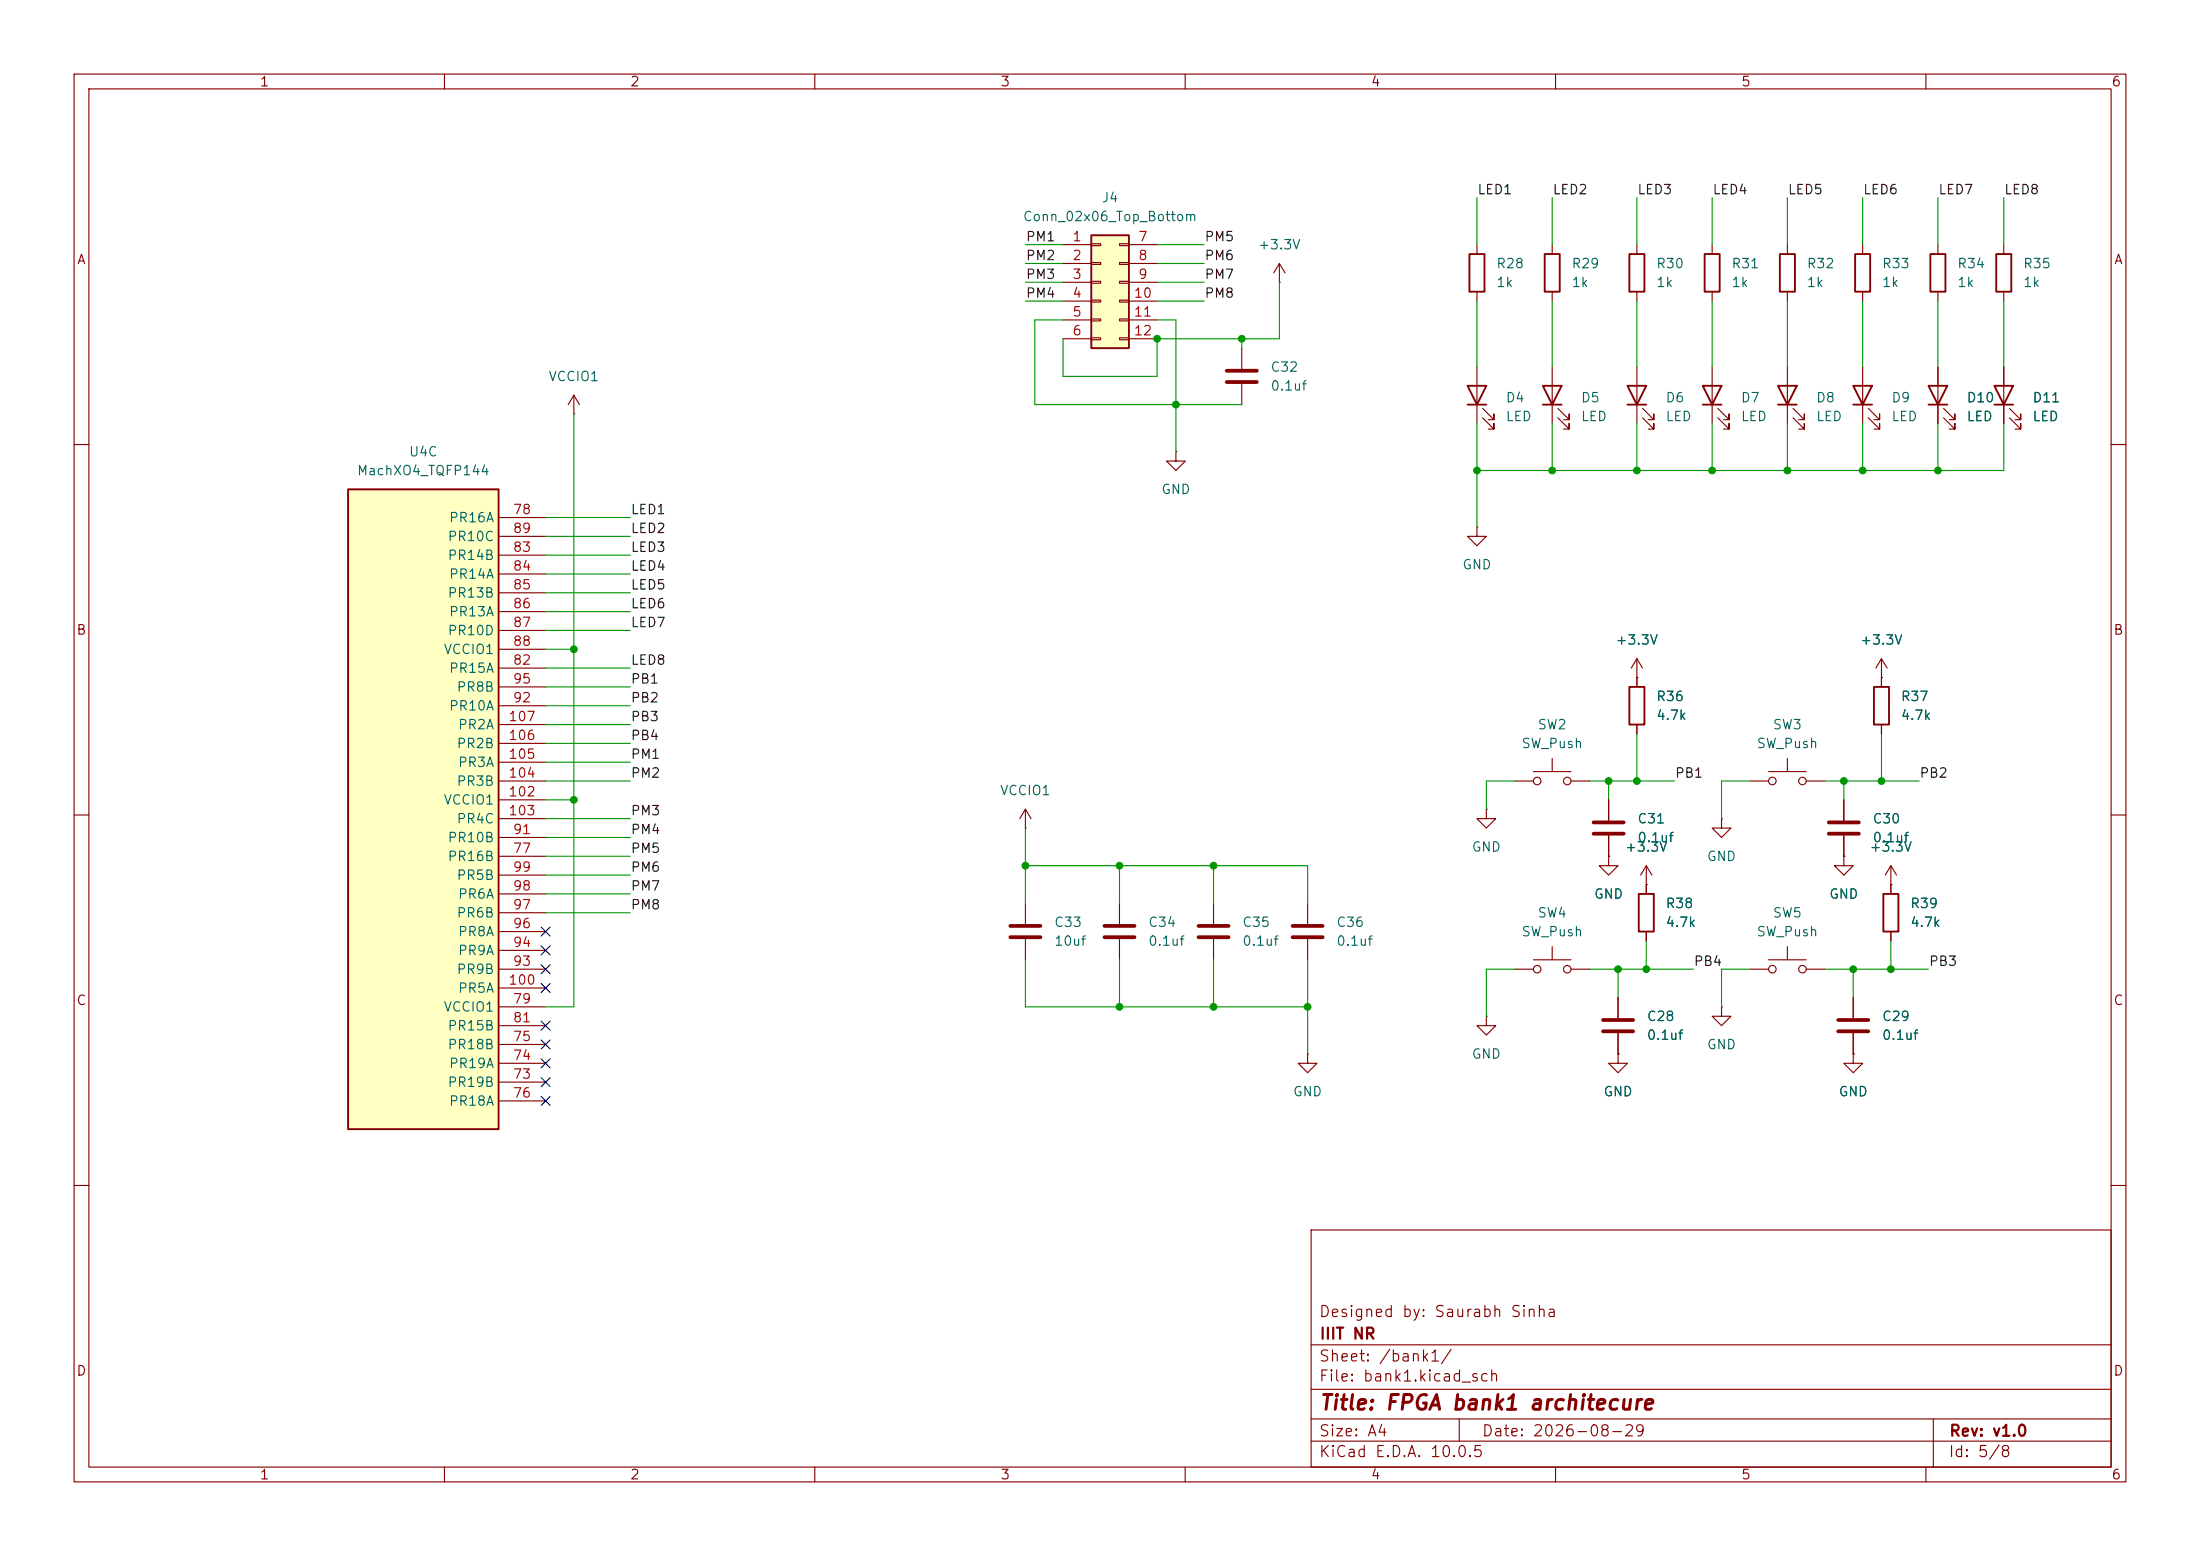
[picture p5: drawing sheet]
<svg xmlns="http://www.w3.org/2000/svg" width="297mm" height="210mm" viewBox="0 0 297 210" stroke-linecap="round" stroke-linejoin="round" font-family="sans-serif">
<g fill="none" stroke="#840000" stroke-width=".15">
<path d="M10 10h277v190h-277zM12 12h273v186h-273zM60 10v2M110 10v2M160 10v2M210 10v2M260 10v2M77.5 55.9h.1M77.5 53.3l-.8 1.3M77.5 53.3l.7 1.3M77.5 53.3v2.6M199.4 49.5v7.7"/>
<path d="M200.2 56.4l1.5 1.5v-.7v.7h-.8M200.2 55.1l1.5 1.5v-.7v.7h-.8M209.5 49.5v7.7M210.3 56.4l1.5 1.5v-.7v.7h-.7M210.3 55.1l1.5 1.5v-.7v.7h-.7M10 60h2M199.4 71.1v1.3h1.3l-1.3 1.3-1.3-1.3h1.3M199.4 71.1h.1M285 60h2M221 91.4h.1M221 88.9v3.8M221 97.8v1.3"/>
<path d="M221 88.9l-.8 1.3M221 88.9l.7 1.3M254 91.4h.1M254 88.9v3.8M254 97.8v1.3M254 88.9l-.8 1.3M254 88.9l.8 1.3M10 110h2M138.4 111.8h.1M138.4 109.2l-.7 1.3M138.4 109.2l.8 1.3M138.4 109.2v2.6"/>
<path d="M204.5 105.4h2.5M207 104.1h5.1M209.5 102.4v1.7M212.1 105.4h2.5M236.2 105.4h2.6M238.8 104.1h5M241.3 102.4v1.7M243.8 105.4h2.6M248.9 115.6v1.2h1.3l-1.3 1.3-1.3-1.3h1.3M248.9 115.6h.1M248.9 108v2.7M248.9 112.8v2.8"/>
<path d="M255.3 119.4h.1M255.3 116.8v3.9M255.3 116.8l-.8 1.3M255.3 116.8l.7 1.3M285 110h2M151.1 121.9v2.8M151.1 126.7v2.8M218.4 134.6v2.8M218.4 139.4v2.8M236.2 130.8h2.6M238.8 129.5h5M241.3 127.8v1.7"/>
<path d="M243.8 130.8h2.6M255.3 125.7v1.3M10 160h2M177 166h108v32h-108zM285 160h2M60 198v2M110 198v2M160 198v2M177 194.5h108M177 191.5h108M177 187.5h108M177 181.5h108"/>
<path d="M197 191.5v3M210 198v2M260 198v2M261 191.5v6.5"/>
<circle cx="207.5" cy="105.4" r=".51"/>
<circle cx="211.6" cy="105.4" r=".51"/>
<circle cx="239.3" cy="105.4" r=".51"/>
<circle cx="243.3" cy="105.4" r=".51"/>
<circle cx="239.3" cy="130.8" r=".51"/>
<circle cx="243.3" cy="130.8" r=".51"/>
</g>
<path d="M198.1 52.1h2.6l-1.3 2.5zM198.1 54.6h2.6M208.3 52.1h2.5l-1.3 2.5zM208.3 54.6h2.5M220 92.7h2v5.1h-2zM253 92.7h2v5.1h-2zM254.3 120.7h2v5h-2z" fill="none" stroke="#840000" stroke-width=".25"/>
<path d="M246.9 111h4.1M246.9 112.5h4.1M149.1 125h4.1M149.1 126.5h4.1M216.4 137.7h4.1M216.4 139.2h4.1" fill="none" stroke="#840000" stroke-width=".51"/>
<path d="M47 66h20.3v86.4h-20.3z" fill="#ffffc2"/>
<g fill="none" stroke="#840000" stroke-width=".25">
<path d="M198.4 34.3h2v5.1h-2zM208.5 34.3h2.1v5.1h-2.1zM220 34.3h2v5.1h-2zM230.1 34.3h2.1v5.1h-2.1zM240.3 34.3h2v5.1h-2zM250.4 34.3h2.1v5.1h-2.1zM260.6 34.3h2v5.1h-2zM269.5 34.3h2v5.1h-2zM219.7 52.1h2.5l-1.2 2.5zM219.7 54.6h2.5M229.9 52.1h2.5l-1.3 2.5zM229.9 54.6h2.5"/>
<path d="M240 52.1h2.6l-1.3 2.5zM240 54.6h2.6M250.2 52.1h2.5l-1.2 2.5zM250.2 54.6h2.5M260.3 52.1h2.6l-1.3 2.5zM260.3 54.6h2.6M269.2 52.1h2.6l-1.3 2.5zM269.2 54.6h2.6M47 66h20.3v86.4h-20.3z"/>
</g>
<g fill="none" stroke="#840000" stroke-width=".15">
<path d="M199.4 33v1.3M199.4 39.4v1.2M209.5 33v1.3M209.5 39.4v1.2M221 33v1.3M221 39.4v1.2M231.1 33v1.3M231.1 39.4v1.2M241.3 33v1.3M241.3 39.4v1.2M251.5 33v1.3M251.5 39.4v1.2"/>
<path d="M261.6 33v1.3M261.6 39.4v1.2M270.5 33v1.3M270.5 39.4v1.2M221 49.5v7.7M221.7 56.4l1.6 1.5v-.7v.7h-.8M221.7 55.1l1.6 1.5v-.7v.7h-.8M231.1 49.5v7.7M231.9 56.4l1.5 1.5v-.7v.7h-.7M231.9 55.1l1.5 1.5v-.7v.7h-.7M241.3 49.5v7.7M242.1 56.4l1.5 1.5v-.7v.7h-.8"/>
<path d="M242.1 55.1l1.5 1.5v-.7v.7h-.8M251.5 49.5v7.7M252.2 56.4l1.5 1.5v-.7v.7h-.7M252.2 55.1l1.5 1.5v-.7v.7h-.7M261.6 49.5v7.7M262.4 56.4l1.5 1.5v-.7v.7h-.8M262.4 55.1l1.5 1.5v-.7v.7h-.8M270.5 49.5v7.7M271.3 56.4l1.5 1.5v-.7v.7h-.8M271.3 55.1l1.5 1.5v-.7v.7h-.8M67.3 69.9h6.4M67.3 74.9h6.4"/>
<path d="M67.3 77.5h6.4M67.3 72.4h6.4M158.7 61v1.2h1.3l-1.3 1.3-1.2-1.3h1.2M158.7 61h.1M67.3 90.2h6.4M67.3 80h6.4M67.3 82.6h6.4M67.3 85.1h6.4M67.3 87.6h6.4M67.3 95.3h6.4M67.3 92.7h6.4M67.3 97.8h6.4"/>
<path d="M67.3 115.6h6.4M67.3 113h6.4M67.3 118.1h6.4M67.3 108h6.4M67.3 110.5h6.4M67.3 105.4h6.4M67.3 102.9h6.4M67.3 100.3h6.4M222.2 119.4h.1M222.2 116.8l-.7 1.3M222.2 116.8l.8 1.3M222.2 116.8v2.6"/>
<path d="M67.3 135.9h6.4M67.3 138.4h6.4M67.3 130.8h6.4M67.3 128.3h6.4M67.3 125.7h6.4M67.3 123.2h6.4M67.3 120.7h6.4M67.3 133.4h6.4M138.4 121.9v2.8M138.4 126.7v2.8M163.8 121.9v2.8M163.8 126.7v2.8"/>
<path d="M250.2 134.6v2.8M250.2 139.4v2.8M67.3 146.1h6.4M67.3 143.5h6.4M67.3 141h6.4M67.3 148.6h6.4M250.2 142.2v1.3h1.3l-1.3 1.3-1.3-1.3h1.3M250.2 142.2h.1"/>
</g>
<path d="M136.4 125h4.1M136.4 126.5h4.1M161.8 125h4.1M161.8 126.5h4.1M248.2 137.7h4M248.2 139.2h4" fill="none" stroke="#840000" stroke-width=".51"/>
<path d="M147.3 31.8h5.1v15.2h-5.1z" fill="#ffffc2"/>
<path d="M147.3 31.8h5.1v15.2h-5.1zM221.2 120.7h2.1v5h-2.1z" fill="none" stroke="#840000" stroke-width=".25"/>
<g fill="none" stroke="#840000" stroke-width=".15">
<path d="M143.5 33h3.8M143.5 35.6h3.8M143.5 38.1h3.8M147.3 32.9h1.3v.2h-1.3zM147.3 35.4h1.3v.3h-1.3zM147.3 38h1.3v.2h-1.3zM151.1 32.9h1.3v.2h-1.3zM151.1 35.4h1.3v.3h-1.3zM151.1 38h1.3v.2h-1.3zM152.4 33h3.8M152.4 35.6h3.8M152.4 38.1h3.8"/>
<path d="M172.7 38.1h.1M172.7 35.6l-.7 1.2M172.7 35.6l.8 1.2M172.7 35.6v2.5M143.5 40.6h3.8M143.5 43.2h3.8M143.5 45.7h3.8M147.3 40.5h1.3v.3h-1.3zM147.3 43.1h1.3v.2h-1.3zM147.3 45.6h1.3v.2h-1.3zM151.1 40.5h1.3v.3h-1.3zM151.1 43.1h1.3v.2h-1.3z"/>
<path d="M151.1 45.6h1.3v.2h-1.3zM152.4 40.6h3.8M152.4 43.2h3.8M152.4 45.7h3.8M167.6 47v2.8M167.6 51.8v2.8M261.6 49.5v2.6M261.6 54.6v2.6M270.5 49.5v2.6M270.5 54.6v2.6M221 91.4h.1M221 91.4v1.3"/>
<path d="M221 97.8v1.3M254 91.4h.1M254 91.4v1.3M254 97.8v1.3M200.7 109.2v1.3h1.2l-1.2 1.3-1.3-1.3h1.3M200.7 109.2h.1M217.2 115.6v1.2h1.2l-1.2 1.3-1.3-1.3h1.3M217.2 115.6h.1M217.2 108v2.7M217.2 112.8v2.8M222.2 119.4h.1M222.2 119.4v1.3"/>
<path d="M232.4 110.5v1.3h1.3l-1.3 1.2-1.3-1.2h1.3M232.4 110.5h.1M248.9 115.6h.1M248.9 108v2.7M248.9 112.8v2.8M255.3 119.4h.1M255.3 119.4v1.3M176.5 121.9v2.8M176.5 126.7v2.8M200.7 137.2v1.2h1.2l-1.2 1.3-1.3-1.3h1.3M200.7 137.2h.1M204.5 130.8h2.5"/>
<path d="M207 129.5h5.1M209.5 127.8v1.7M212.1 130.8h2.5M218.4 134.6v2.8M218.4 139.4v2.8M222.2 125.7v1.3M232.4 135.9v1.3h1.3l-1.3 1.2-1.3-1.2h1.3M232.4 135.9h.1M250.2 134.6v2.8M250.2 139.4v2.8M255.3 125.7v1.3M176.5 142.2v1.3h1.3l-1.3 1.3-1.2-1.3h1.2"/>
<path d="M176.5 142.2h.1M218.4 142.2v1.3h1.3l-1.3 1.3-1.2-1.3h1.2M218.4 142.2h.1M250.2 142.2h.1"/>
<circle cx="207.5" cy="130.8" r=".51"/>
<circle cx="211.6" cy="130.8" r=".51"/>
</g>
<path d="M165.6 50h4.1M165.6 51.6h4.1M215.1 111h4.1M215.1 112.5h4.1M174.5 125h4.1M174.5 126.5h4.1" fill="none" stroke="#840000" stroke-width=".51"/>
<g fill="none" stroke="#009600" stroke-width=".15">
<path d="M138.4 35.6h5.1M138.4 38.1h5.1M138.4 33h5.1M156.2 35.6h6.4M156.2 38.1h6.4M156.2 33h6.4M172.7 38.1v7.6h-16.5v5.1h-12.7v-5.1M199.4 26.7v6.3M209.5 26.7v6.3M221 26.7v6.3M231.1 26.7v6.3M241.3 26.7v6.3"/>
<path d="M251.5 26.7v6.3M261.6 26.7v6.3M270.5 26.7v6.3M77.5 55.9v80h-3.8M138.4 40.6h5.1M143.5 43.2h-3.8v11.4h27.9M156.2 43.2h2.5v17.8M156.2 40.6h6.4M167.6 45.7v1.3M199.4 40.6v8.9M199.4 57.2v13.9M209.5 40.6v8.9"/>
<path d="M209.5 57.2v6.3M221 40.6v8.9M221 57.2v6.3M231.1 40.6v8.9M231.1 57.2v6.3M241.3 40.6v8.9M241.3 57.2v6.3M251.5 40.6v8.9M251.5 57.2v6.3M261.6 40.6v8.9M261.6 57.2v6.3M270.5 57.2v6.3h-71.1"/>
<path d="M270.5 40.6v8.9M73.7 77.5h11.4M73.7 74.9h11.4M73.7 72.4h11.4M73.7 69.9h11.4M73.7 92.7h11.4M73.7 82.6h11.4M73.7 80h11.4M73.7 85.1h11.4M73.7 90.2h11.4M73.7 87.6h3.8M73.7 97.8h11.4"/>
<path d="M73.7 95.3h11.4M221 99.1v6.3M254 99.1v6.3M73.7 118.1h11.4M73.7 100.3h11.4M73.7 102.9h11.4M73.7 105.4h11.4M73.7 110.5h11.4M73.7 113h11.4M73.7 108h3.8M73.7 115.6h11.4M138.4 111.8v10.1"/>
<path d="M138.4 116.8h38.1v5.1M151.1 116.8v5.1M163.8 116.8v5.1M204.5 105.4h-3.8v3.8M214.6 105.4h11.5M217.2 105.4v2.6M236.2 105.4h-3.8v5.1M246.4 105.4h12.7M248.9 105.4v2.6M73.7 123.2h11.4M73.7 120.7h11.4M138.4 129.5v6.4h38.1"/>
<path d="M151.1 129.5v6.4M163.8 129.5v6.4M176.5 129.5v12.7M204.5 130.8h-3.8v6.4M214.6 130.8h14M218.4 130.8v3.8M222.2 127v3.8M236.2 130.8h-3.8v5.1M246.4 130.8h13.9M250.2 130.8v3.8M255.3 127v3.8"/>
</g>
<g fill="none" stroke="#000084" stroke-width=".15">
<path d="M73.1 130.2l1.2 1.2M73.1 137.8l1.2 1.2M73.1 132.7l1.2 1.3M73.1 127.7l1.2 1.2M73.1 125.1l1.2 1.2M74.3 130.2l-1.2 1.2M74.3 137.8l-1.2 1.2M74.3 132.7l-1.2 1.3M74.3 127.7l-1.2 1.2M74.3 125.1l-1.2 1.2M73.1 140.4l1.2 1.2M73.1 148l1.2 1.2"/>
<path d="M73.1 142.9l1.2 1.2M73.1 145.4l1.2 1.3M74.3 140.4l-1.2 1.2M74.3 148l-1.2 1.2M74.3 142.9l-1.2 1.2M74.3 145.4l-1.2 1.3"/>
</g>
<g fill="#009600" stroke="#009600" stroke-width=".14">
<circle cx="255.3" cy="130.8" r=".46"/>
<circle cx="254" cy="105.4" r=".46"/>
<circle cx="248.9" cy="105.4" r=".46"/>
<circle cx="250.2" cy="130.8" r=".46"/>
<circle cx="163.8" cy="116.8" r=".46"/>
<circle cx="138.4" cy="116.8" r=".46"/>
<circle cx="151.1" cy="116.8" r=".46"/>
<circle cx="151.1" cy="135.9" r=".46"/>
<circle cx="176.5" cy="135.9" r=".46"/>
<circle cx="163.8" cy="135.9" r=".46"/>
<circle cx="221" cy="105.4" r=".46"/>
<circle cx="217.2" cy="105.4" r=".46"/>
<circle cx="158.7" cy="54.6" r=".46"/>
<circle cx="209.5" cy="63.5" r=".46"/>
<circle cx="221" cy="63.5" r=".46"/>
<circle cx="199.4" cy="63.5" r=".46"/>
<circle cx="77.5" cy="108" r=".46"/>
<circle cx="77.5" cy="87.6" r=".46"/>
<circle cx="241.3" cy="63.5" r=".46"/>
<circle cx="251.5" cy="63.5" r=".46"/>
<circle cx="261.6" cy="63.5" r=".46"/>
<circle cx="231.1" cy="63.5" r=".46"/>
<circle cx="156.2" cy="45.7" r=".46"/>
<circle cx="167.6" cy="45.7" r=".46"/>
<circle cx="218.4" cy="130.8" r=".46"/>
<circle cx="222.2" cy="130.8" r=".46"/>
</g>
<text font-size="2" fill="#840000" x="178" y="190.8">Title: FPGA bank1 architecure</text>
<g font-size="1.5" fill="#840000">
<text x="178" y="178.1">Designed by: Saurabh Sinha</text>
<text x="178" y="184.1">Sheet: /bank1/</text>
<text x="178" y="181.1">IIIT NR</text>
<text x="178" y="186.8">File: bank1.kicad_sch</text>
<text x="178" y="197">KiCad E.D.A. 10.0.5</text>
<text x="178" y="194.2">Size: A4</text>
<text x="200" y="194.2">Date: 2026-08-29</text>
<text x="263" y="197">Id: 5/8</text>
<text x="263" y="194.2">Rev: v1.0</text>
</g>
<g font-size="1.3" fill="#840000">
<text x="35" y="12">1</text>
<text x="85" y="12">2</text>
<text x="135" y="12">3</text>
<text x="185" y="12">4</text>
<text x="235" y="12">5</text>
<text x="285" y="12">6</text>
<text x="10.3" y="36">A</text>
<text x="285.3" y="36">A</text>
<text x="10.2" y="86">B</text>
<text x="285.2" y="86">B</text>
<text x="10.2" y="136">C</text>
<text x="285.2" y="136">C</text>
<text x="10.2" y="186">D</text>
<text x="285.2" y="186">D</text>
<text x="35" y="200">1</text>
<text x="85" y="200">2</text>
<text x="135" y="200">3</text>
<text x="185" y="200">4</text>
<text x="235" y="200">5</text>
<text x="285" y="200">6</text>
</g>
<g font-size="1.3" fill="#006464">
<text x="148.6" y="27.6">J4</text>
<text x="138" y="30.2">Conn_02x06_Top_Bottom</text>
<text x="169.8" y="34">+3.3V</text>
<text x="201.9" y="36.5">R28</text>
<text x="201.9" y="39.1">1k</text>
<text x="212.1" y="36.5">R29</text>
<text x="212.1" y="39.1">1k</text>
<text x="223.5" y="36.5">R30</text>
<text x="223.5" y="39.1">1k</text>
<text x="233.7" y="36.5">R31</text>
<text x="233.7" y="39.1">1k</text>
<text x="243.8" y="36.5">R32</text>
<text x="243.8" y="39.1">1k</text>
<text x="254" y="36.5">R33</text>
<text x="254" y="39.1">1k</text>
<text x="264.1" y="36.5">R34</text>
<text x="264.1" y="39.1">1k</text>
<text x="273" y="36.5">R35</text>
<text x="273" y="39.1">1k</text>
<text x="74" y="51.8">VCCIO1</text>
<text x="171.4" y="50.5">C32</text>
<text x="171.4" y="53">0.1uf</text>
<text x="203.2" y="54.6">D4</text>
<text x="203.2" y="57.2">LED</text>
<text x="213.3" y="54.6">D5</text>
<text x="213.3" y="57.2">LED</text>
<text x="224.8" y="54.6">D6</text>
<text x="224.8" y="57.2">LED</text>
<text x="234.9" y="54.6">D7</text>
<text x="234.9" y="57.2">LED</text>
<text x="245.1" y="54.6">D8</text>
<text x="245.1" y="57.2">LED</text>
<text x="255.3" y="54.6">D9</text>
<text x="255.3" y="57.2">LED</text>
<text x="265.4" y="54.6">D10</text>
<text x="265.4" y="57.2">LED</text>
<text x="274.3" y="54.6">D11</text>
<text x="274.3" y="57.2">LED</text>
<text x="48.1" y="64.5">MachXO4_TQFP144</text>
<text x="55.1" y="61.9">U4C</text>
<text x="60.5" y="70.8">PR16A</text>
<text x="156.7" y="67">GND</text>
<text x="60.3" y="75.9">PR14B</text>
<text x="60.3" y="73.4">PR10C</text>
<text x="197.3" y="77.2">GND</text>
<text x="60.3" y="81">PR13B</text>
<text x="60.5" y="78.4">PR14A</text>
<text x="60.5" y="83.5">PR13A</text>
<text x="59.8" y="88.6">VCCIO1</text>
<text x="60.3" y="86.1">PR10D</text>
<text x="218" y="87.3">+3.3V</text>
<text x="251" y="87.3">+3.3V</text>
<text x="60.5" y="91.1">PR15A</text>
<text x="61.6" y="93.7">PR8B</text>
<text x="223.5" y="94.9">R36</text>
<text x="256.5" y="94.9">R37</text>
<text x="60.5" y="96.2">PR10A</text>
<text x="61.6" y="101.3">PR2B</text>
<text x="61.7" y="98.8">PR2A</text>
<text x="205.3" y="101.3">SW_Push</text>
<text x="207.5" y="98.8">SW2</text>
<text x="223.5" y="97.5">4.7k</text>
<text x="237.1" y="101.3">SW_Push</text>
<text x="239.2" y="98.8">SW3</text>
<text x="256.5" y="97.5">4.7k</text>
<text x="61.6" y="106.4">PR3B</text>
<text x="61.7" y="103.8">PR3A</text>
<text x="134.9" y="107.6">VCCIO1</text>
<text x="59.8" y="108.9">VCCIO1</text>
<text x="60.3" y="114">PR10B</text>
<text x="61.6" y="111.5">PR4C</text>
<text x="221" y="111.5">C31</text>
<text x="221" y="114">0.1uf</text>
<text x="252.7" y="111.5">C30</text>
<text x="252.7" y="114">0.1uf</text>
<text x="60.3" y="116.5">PR16B</text>
<text x="61.6" y="119.1">PR5B</text>
<text x="198.6" y="115.3">GND</text>
<text x="219.3" y="115.3">+3.3V</text>
<text x="230.3" y="116.5">GND</text>
<text x="252.3" y="115.3">+3.3V</text>
<text x="61.6" y="124.2">PR6B</text>
<text x="61.7" y="121.6">PR6A</text>
<text x="142.2" y="125.4">C33</text>
<text x="154.9" y="125.4">C34</text>
<text x="167.6" y="125.4">C35</text>
<text x="180.3" y="125.4">C36</text>
<text x="207.5" y="124.2">SW4</text>
<text x="215.1" y="121.6">GND</text>
<text x="224.8" y="122.9">R38</text>
<text x="224.8" y="125.4">4.7k</text>
<text x="239.2" y="124.2">SW5</text>
<text x="246.9" y="121.6">GND</text>
<text x="257.8" y="122.9">R39</text>
<text x="257.8" y="125.4">4.7k</text>
<text x="61.6" y="131.8">PR9B</text>
<text x="61.7" y="129.2">PR9A</text>
<text x="61.7" y="126.7">PR8A</text>
<text x="142.2" y="128">10uf</text>
<text x="154.9" y="128">0.1uf</text>
<text x="167.6" y="128">0.1uf</text>
<text x="180.3" y="128">0.1uf</text>
<text x="205.3" y="126.7">SW_Push</text>
<text x="237.1" y="126.7">SW_Push</text>
<text x="59.8" y="136.9">VCCIO1</text>
<text x="61.7" y="134.3">PR5A</text>
<text x="60.3" y="141.9">PR18B</text>
<text x="60.3" y="139.4">PR15B</text>
<text x="198.6" y="143.2">GND</text>
<text x="222.2" y="138.1">C28</text>
<text x="222.2" y="140.7">0.1uf</text>
<text x="230.3" y="141.9">GND</text>
<text x="254" y="138.1">C29</text>
<text x="254" y="140.7">0.1uf</text>
<text x="60.3" y="147">PR19B</text>
<text x="60.5" y="144.5">PR19A</text>
<text x="60.5" y="149.6">PR18A</text>
<text x="174.5" y="148.3">GND</text>
<text x="216.4" y="148.3">GND</text>
<text x="248.1" y="148.3">GND</text>
</g>
<g font-size="1.3" fill="#0f0f0f">
<text x="199.4" y="26.5">LED1</text>
<text x="209.5" y="26.5">LED2</text>
<text x="221" y="26.5">LED3</text>
<text x="231.1" y="26.5">LED4</text>
<text x="241.3" y="26.5">LED5</text>
<text x="251.4" y="26.5">LED6</text>
<text x="261.6" y="26.5">LED7</text>
<text x="270.5" y="26.5">LED8</text>
<text x="138.4" y="35.4">PM2</text>
<text x="138.4" y="32.9">PM1</text>
<text x="162.5" y="32.9">PM5</text>
<text x="162.5" y="35.4">PM6</text>
<text x="138.4" y="38">PM3</text>
<text x="138.4" y="40.5">PM4</text>
<text x="162.5" y="40.5">PM8</text>
<text x="162.5" y="38">PM7</text>
<text x="85.1" y="69.7">LED1</text>
<text x="85.1" y="77.3">LED4</text>
<text x="85.1" y="72.3">LED2</text>
<text x="85.1" y="74.8">LED3</text>
<text x="85.1" y="79.9">LED5</text>
<text x="85.1" y="82.4">LED6</text>
<text x="85.1" y="85">LED7</text>
<text x="85.1" y="90">LED8</text>
<text x="85.1" y="92.6">PB1</text>
<text x="85.1" y="95.1">PB2</text>
<text x="85.1" y="97.7">PB3</text>
<text x="85.1" y="100.2">PB4</text>
<text x="85.1" y="102.7">PM1</text>
<text x="85.1" y="105.3">PM2</text>
<text x="226" y="105.3">PB1</text>
<text x="259.1" y="105.3">PB2</text>
<text x="85.1" y="110.4">PM3</text>
<text x="85.1" y="112.9">PM4</text>
<text x="85.1" y="115.4">PM5</text>
<text x="85.1" y="118">PM6</text>
<text x="85.1" y="123.1">PM8</text>
<text x="85.1" y="120.5">PM7</text>
<text x="228.6" y="130.7">PB4</text>
<text x="260.3" y="130.7">PB3</text>
</g>
<g font-size="1.3" fill="#a90000">
<text x="144.7" y="32.9">1</text>
<text x="144.7" y="35.4">2</text>
<text x="153.6" y="32.9">7</text>
<text x="153.6" y="35.4">8</text>
<text x="144.7" y="38">3</text>
<text x="144.7" y="40.5">4</text>
<text x="153" y="40.5">10</text>
<text x="153.6" y="38">9</text>
<text x="144.7" y="43">5</text>
<text x="144.7" y="45.6">6</text>
<text x="153" y="43">11</text>
<text x="153" y="45.6">12</text>
<text x="69.1" y="69.7">78</text>
<text x="69.1" y="74.8">83</text>
<text x="69.1" y="77.3">84</text>
<text x="69.1" y="72.3">89</text>
<text x="69.1" y="79.9">85</text>
<text x="69.1" y="82.4">86</text>
<text x="69.1" y="85">87</text>
<text x="69.1" y="87.5">88</text>
<text x="69.1" y="90">82</text>
<text x="69.1" y="95.1">92</text>
<text x="69.1" y="92.6">95</text>
<text x="68.5" y="100.2">106</text>
<text x="68.5" y="97.7">107</text>
<text x="68.5" y="107.8">102</text>
<text x="68.5" y="105.3">104</text>
<text x="68.5" y="102.7">105</text>
<text x="68.5" y="110.4">103</text>
<text x="69.1" y="112.9">91</text>
<text x="69.1" y="115.4">77</text>
<text x="69.1" y="118">99</text>
<text x="69.1" y="125.6">96</text>
<text x="69.1" y="123.1">97</text>
<text x="69.1" y="120.5">98</text>
<text x="69.1" y="130.7">93</text>
<text x="69.1" y="128.1">94</text>
<text x="68.5" y="133.2">100</text>
<text x="69.1" y="135.8">79</text>
<text x="69.1" y="143.4">74</text>
<text x="69.1" y="140.8">75</text>
<text x="69.1" y="138.3">81</text>
<text x="69.1" y="145.9">73</text>
<text x="69.1" y="148.5">76</text>
</g>
</svg>
